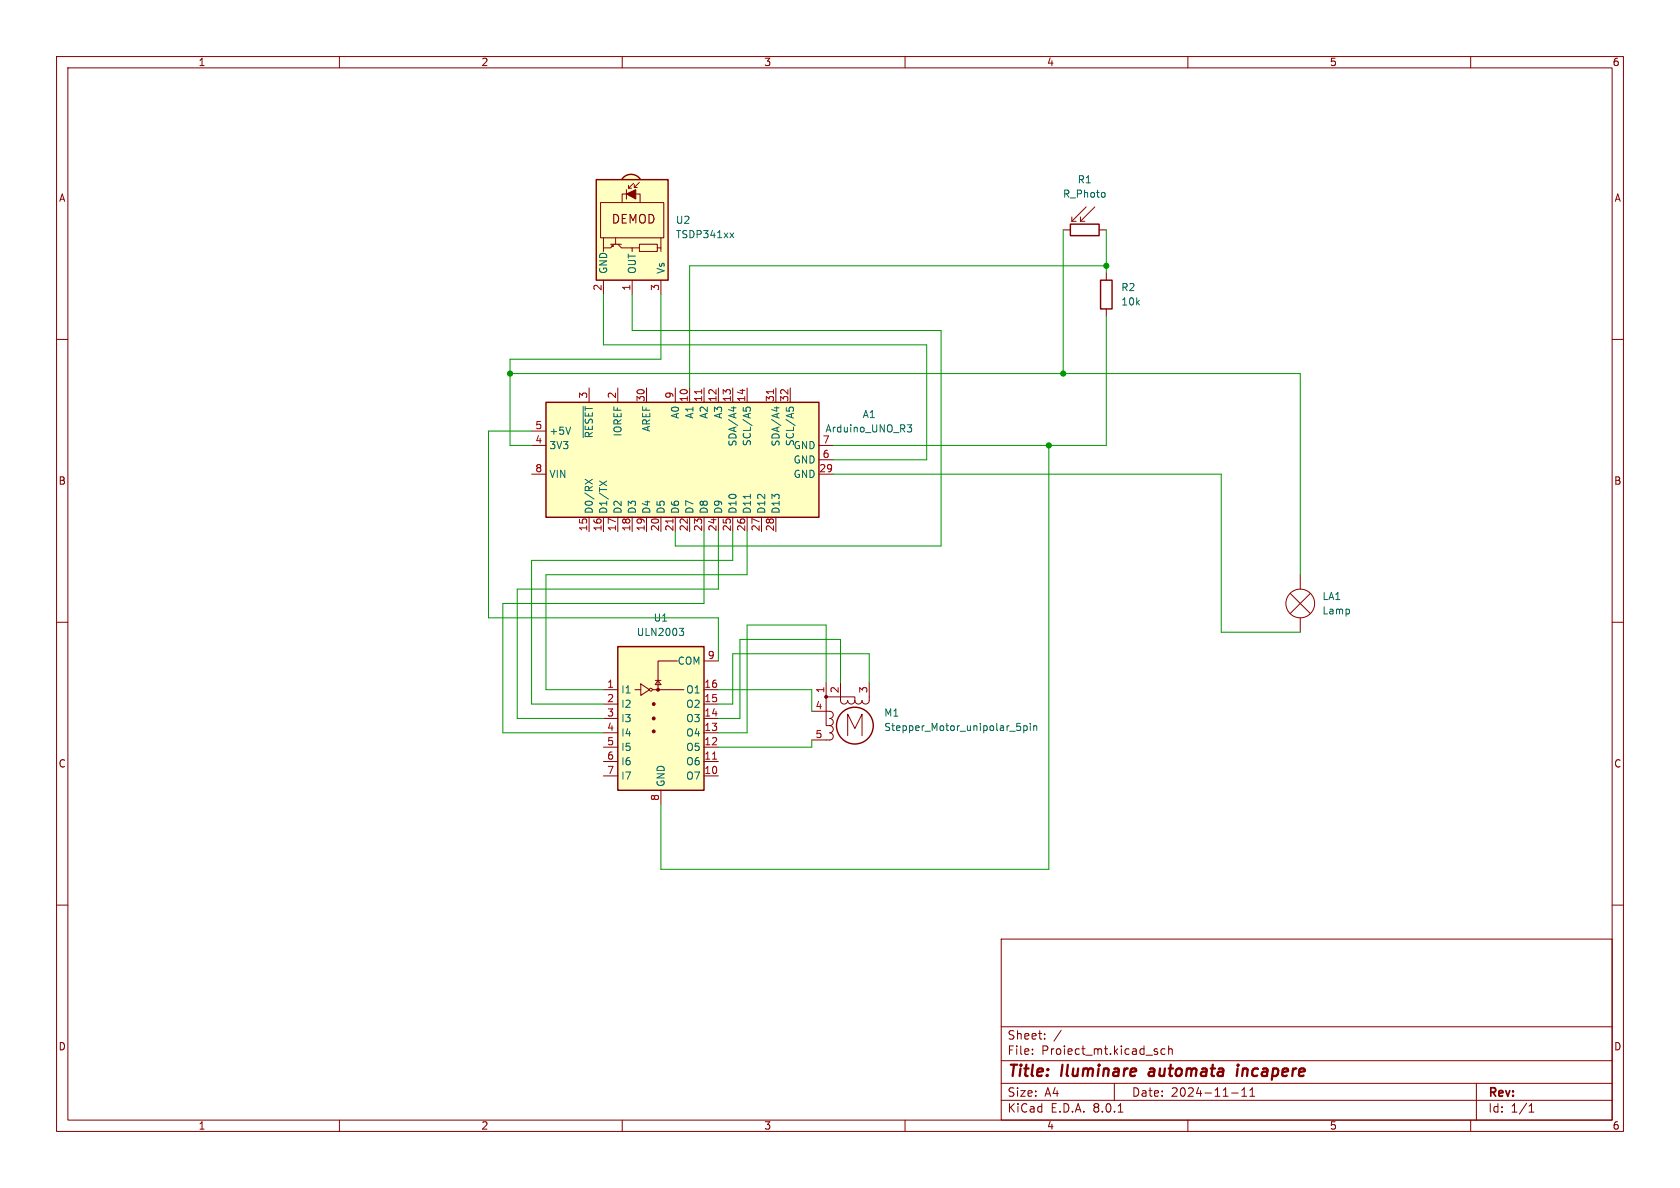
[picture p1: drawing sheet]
<svg xmlns="http://www.w3.org/2000/svg" width="297mm" height="210mm" viewBox="0 0 297 210" stroke-linecap="round" stroke-linejoin="round" font-family="sans-serif">
<g fill="none" stroke="#840000" stroke-width=".18">
<path d="M10 10h277v190h-277zM12 12h273v186h-273zM60 10v2M110 10v2M160 10v2M210 10v2M260 10v2M10 60h2M285 60h2M10 110h2M228.1 104.9l3.5 3.6M229.9 101.6v2.5"/>
<path d="M229.9 109.2v2.6M231.6 104.9l-3.5 3.6M285 110h2M143.5 125.7h3.2a.64 .64 0 0 1 .6 .7 .64 .64 0 0 1-.6 .6 .63 .63 0 0 1 .6 .6 .63 .63 0 0 1-.6 .7M146 123.2v5.1h.7M146 123.2h5.1v.6M146 120.7v2.5M146.7 128.3a.64 .64 0 0 1 .6 .6 .64 .64 0 0 1-.6 .6 .63 .63 0 0 1 .6 .7 .63 .63 0 0 1-.6 .6h-3.2M148.6 120.7v3.1a.64 .64 0 0 0 .6 .7 .64 .64 0 0 0 .7-.7 .64 .64 0 0 0 .6 .7 .64 .64 0 0 0 .6-.7M149.9 130v-3.8l1.2 2.6 1.3-2.6v3.8M153.7 120.7v3.1a.64 .64 0 0 1-.7 .7 .64 .64 0 0 1-.6-.7 .64 .64 0 0 1-.6 .7 .64 .64 0 0 1-.7-.7M10 160h2"/>
<path d="M285 160h2M177 166h108v32h-108zM60 198v2M110 198v2M160 198v2M177 194.5h108M177 191.5h108M177 187.5h108M177 181.5h108M182.5 186.3v.1M182.5 185.5v.1M184.7 183.6v.1"/>
<path d="M184.7 182.8v.1M187.6 182.1l-1.3 2M197 191.5v3M197.7 196.6h.8M204.5 185.9l.2 .2-.2 .3M204.5 185.4l.1 .1M206 185.5l-.5-.1-.3 .3v.4l.2 .2h.6M206.6 185.5l.2-.1 .4 .1v.9M206.6 184.9v1.5M210 198v2M217.7 193.2h1.2M219.5 193.8h.9"/>
<path d="M219.5 192.7l.5-.4v1.5M221 193.8h.8M221 192.7l.4-.4v1.5M260 198v2M261 191.5v6.5M270.3 196.6h.9M270.3 195.5l.4-.4v1.5"/>
<circle cx="229.9" cy="106.7" r="2.54"/>
</g>
<path d="M203.2 189.5l-.1 .4 .2 .3M218.8 188.9l-.2 1.3M218.9 188.2v.2M218.9 188.2l-.1 .1 .1 .1M218.9 188.2l.1 .1-.1 .1" fill="none" stroke="#840000" stroke-width=".4"/>
<circle cx="146" cy="123.2" r=".25" fill="#840000" stroke="#840000" stroke-width=".18"/>
<circle cx="151.1" cy="128.3" r="3.3" fill="none" stroke="#840000" stroke-width=".25"/>
<path d="M179.8 127.9h.6M179.9 128.4h.3l.3 .2-.1 .4-.5 .1M181 128.4l.4-.1 .2 .2-.1 .6h-.5M181 128.3v1.3M182.1 127.9v.1M182.1 128.3v.8M182.7 128.4l.2-.1 .3 .1 .1 .7M182.7 128.3v.8" fill="none" stroke="#006464" stroke-width=".18"/>
<path d="M109.2 114.3h15.3v25.4h-15.3z" fill="#ffffc2"/>
<path d="M194.6 49.5h2v5.1h-2zM109.2 114.3h15.3v25.4h-15.3z" fill="none" stroke="#840000" stroke-width=".25"/>
<g fill="none" stroke="#840000" stroke-width=".18">
<path d="M195.6 48.3v1.2M195.6 54.6v1.3M119.8 116.8h-3.5v5.1M124.5 116.8h2.5M106.7 121.9h2.5M106.7 137.2h2.5M106.7 134.6h2.5M106.7 132.1h2.5M106.7 129.5h2.5M106.7 127h2.5M106.7 124.5h2.5M112.3 121.9h1"/>
<path d="M113.3 120.9l1.5 1-1.5 1zM115.3 121.9h5.6M115.8 120.3h1M116.3 120.3l.5 .7h-1zM116.8 139.7v2.5M124.5 121.9h2.5M124.5 137.2h2.5M124.5 134.6h2.5M124.5 132.1h2.5M124.5 129.5h2.5M124.5 127h2.5M124.5 124.5h2.5"/>
<circle cx="115.1" cy="121.9" r=".25"/>
</g>
<g fill="#840000" stroke="#840000" stroke-width=".18">
<circle cx="115.6" cy="129.3" r=".25"/>
<circle cx="115.6" cy="127" r=".25"/>
<circle cx="115.6" cy="124.5" r=".25"/>
<circle cx="116.3" cy="121.9" r=".25"/>
</g>
<path d="M126 134.2h.7" fill="none" stroke="#a90000" stroke-width=".18"/>
<path d="M120.1 111.1h.8l-.5 .5 .4 .1 .1 .4-.3 .2h-.3" fill="none" stroke="#006464" stroke-width=".18"/>
<path d="M96.5 71.1h48.3v20.3h-48.3z" fill="#ffffc2"/>
<path d="M96.5 71.1h48.3v20.3h-48.3z" fill="none" stroke="#840000" stroke-width=".25"/>
<g fill="none" stroke="#840000" stroke-width=".18">
<path d="M94 78.7h2.5M94 76.2h2.5M104.1 68.6v2.5M109.2 68.6v2.5M114.3 68.6v2.5M119.4 68.6v2.5M121.9 68.6v2.5M124.5 68.6v2.5M127 68.6v2.5M129.5 68.6v2.5M132.1 68.6v2.5M137.2 68.6v2.5"/>
<path d="M139.7 68.6v2.5M144.8 78.7h2.5M94 83.8h2.5M104.1 91.4v2.6M106.7 91.4v2.6M109.2 91.4v2.6M111.8 91.4v2.6M114.3 91.4v2.6M116.8 91.4v2.6M119.4 91.4v2.6M121.9 91.4v2.6M124.5 91.4v2.6"/>
<path d="M127 91.4v2.6M129.5 91.4v2.6M132.1 91.4v2.6M134.6 91.4v2.6M137.2 91.4v2.6M144.8 83.8h2.5M144.8 81.3h2.5"/>
</g>
<path d="M124 68.9v.7M136.7 68.9v.7M119 91.7v.8" fill="none" stroke="#a90000" stroke-width=".18"/>
<g fill="none" stroke="#006464" stroke-width=".18">
<path d="M100.9 75.5l-.4 1.3M103.1 71.9v5.4M129.3 72.1h.8M129.7 71.9v.8M131.4 72v.6M131.9 72.5v-.3l.2-.2 .5 .1 .1 .4M136.9 72.1h.8M137.3 71.9v.8M139 72v.6M139.5 72.5v-.3l.2-.2 .5 .1 .1 .4M160.4 75.1h.8l-.5 .5 .4 .1 .1 .4-.3 .3h-.3M103.4 84.7l1.3 .9"/>
<path d="M104.7 84.7l-1.3 .9M106 85l1.3 .9M107.3 85l-1.3 .9M132.7 87.4v.7"/>
</g>
<path d="M110.1 31.4a1.97 1.97 0 0 1 3.1 .2l-1.6 1.2-1.6-1.2z" fill="#ffffc2" stroke="#ffffc2" stroke-width=".18"/>
<path d="M105.4 31.8h12.7v17.7h-12.7z" fill="#ffffc2"/>
<path d="M105.4 31.8h12.7v17.7h-12.7zM110 31.6a1.97 1.97 0 0 1 3.2 0M189.2 39.6h5.1v2.1h-5.1z" fill="none" stroke="#840000" stroke-width=".25"/>
<g fill="none" stroke="#840000" stroke-width=".18">
<path d="M106.2 35.8h11.1v6.2h-11.1zM110 35.8v-1.5h3.2v1.5M110.7 33.5v1.7M111.1 32.8v.5M111.1 33.3h.5M112 32.4l-.9 .9M112.1 32.6v.5M112.1 33.1h.5M113 32.3l-.9 .8M189.5 38.4v.7M189.5 39.1h.7M191 39.1h.8"/>
<path d="M191 38.4v.7M192 36.6l-2.5 2.5M193.5 36.6l-2.5 2.5M106.7 42v1.8M106.7 49.5v2.6M107.9 43.2h2M108.2 43.3v.3h.3M108.6 43.2l-.7 .6h-1.2v.7M108.8 42v1.2M109.2 43.2l.7 .6h1.9v.7M111.8 43.8h1.2M111.8 49.5v2.6"/>
<path d="M113 43.2h3.2v1.3h-3.2zM116.2 43.8h.6v.7M116.8 42v1.8M116.8 49.5v2.6M188 40.6h1.2M194.3 40.6h1.3"/>
</g>
<path d="M110.7 34.3l1.7-.8v1.7z" fill="#840000" stroke="#840000" stroke-width=".18"/>
<path d="M195.2 34.1l.2 .2-.2 .5M129 41.2l.7 .8M129.7 41.2l-.7 .8" fill="none" stroke="#006464" stroke-width=".18"/>
<g fill="none" stroke="#009600" stroke-width=".18">
<path d="M106.7 52.1v8.9h57.1v20.3h-16.5M111.8 52.1v6.3h54.6v38.1h-47v-2.5M116.8 52.1v11.4h-26.6v15.2h3.8M188 40.6v25.4M195.6 55.9v22.8h-48.3M195.6 40.6v7.7M195.6 47h-73.7v21.6M90.2 66h139.7v35.6M94 76.2h-7.6v33h40.6v7.6M185.4 78.7v75h-68.6v-11.5M124.5 94v12.7h-35.6v22.8h17.8M127 94v10.1h-35.6v22.9h15.3"/>
<path d="M129.5 94v5.1h-35.5v25.4h12.7M132.1 94v7.6h-35.6v20.3h10.2M147.3 83.8h68.6v28h14M127 121.9h16.5v3.8M143.5 130.8v1.3h-16.5M146 120.7v-10.2h-13.9v19h-5.1M148.6 120.7v-7.7h-17.8v14h-3.8M153.7 120.7v-5.1h-24.2v8.9h-2.5"/>
</g>
<g fill="#009600" stroke="#009600" stroke-width=".18">
<circle cx="185.4" cy="78.7" r=".46"/>
<circle cx="188" cy="66" r=".46"/>
<circle cx="195.6" cy="47" r=".46"/>
<circle cx="90.2" cy="66" r=".46"/>
</g>
<g font-size="2.8" fill="#840000">
<text x="178" y="190.9">Title:</text>
<text x="187.7" y="190.9">Iluminare</text>
<text x="204" y="190.9">automata</text>
<text x="220.3" y="190.9">incapere</text>
</g>
<g font-size="2.1" fill="#840000">
<text x="108" y="39.8">DEMOD</text>
<text x="178" y="184">Sheet:</text>
<text x="178" y="186.7">File:</text>
<text x="184.1" y="186.7">Proiect_mt.kicad_sch</text>
<text x="178" y="196.9">KiCad</text>
<text x="178" y="194.1">Size:</text>
<text x="184.7" y="194.1">A4</text>
<text x="185.7" y="196.9">E.D.A.</text>
<text x="193.3" y="196.9">8.0.1</text>
<text x="200" y="194.1">Date:</text>
<text x="207" y="194.1">2024-11-11</text>
<text x="263" y="194.3">Rev:</text>
<text x="263" y="196.9">Id:</text>
<text x="267.1" y="196.9">1/1</text>
</g>
<g font-size="1.8" fill="#840000">
<text x="35" y="11.9">1</text>
<text x="85" y="11.9">2</text>
<text x="135" y="11.9">3</text>
<text x="185" y="11.9">4</text>
<text x="235" y="11.9">5</text>
<text x="285" y="11.9">6</text>
<text x="10.3" y="35.9">A</text>
<text x="285.3" y="35.9">A</text>
<text x="10.3" y="85.9">B</text>
<text x="285.3" y="85.9">B</text>
<text x="10.3" y="135.9">C</text>
<text x="285.3" y="135.9">C</text>
<text x="10.3" y="185.9">D</text>
<text x="285.3" y="185.9">D</text>
<text x="35" y="199.9">1</text>
<text x="85" y="199.9">2</text>
<text x="135" y="199.9">3</text>
<text x="185" y="199.9">4</text>
<text x="235" y="199.9">5</text>
<text x="285" y="199.9">6</text>
</g>
<g font-size="1.8" fill="#006464">
<text x="187.8" y="35.2">R_Photo</text>
<text x="190.4" y="32.6">R1</text>
<text x="119.4" y="39.8">U2</text>
<text x="119.4" y="42.3">TSDP341xx</text>
<text x="107.5" y="48.5" transform="rotate(-90 107.5 48.5)">GND</text>
<text x="112.6" y="48.5" transform="rotate(-90 112.6 48.5)">OUT</text>
<text x="117.7" y="48.5" transform="rotate(-90 117.7 48.5)">Vs</text>
<text x="198.1" y="51.7">R2</text>
<text x="198.1" y="54.2">10k</text>
<text x="97" y="77.1">+5V</text>
<text x="105" y="77.6" transform="rotate(-90 105 77.6)">~{RESET}</text>
<text x="110.1" y="77.3" transform="rotate(-90 110.1 77.3)">IOREF</text>
<text x="115.2" y="76.4" transform="rotate(-90 115.2 76.4)">AREF</text>
<text x="120.2" y="74.1" transform="rotate(-90 120.2 74.1)">A0</text>
<text x="122.8" y="74.1" transform="rotate(-90 122.8 74.1)">A1</text>
<text x="125.3" y="74.1" transform="rotate(-90 125.3 74.1)">A2</text>
<text x="127.9" y="74.1" transform="rotate(-90 127.9 74.1)">A3</text>
<text x="145.8" y="76.6">Arduino_UNO_R3</text>
<text x="152.4" y="74.1">A1</text>
<text x="97" y="79.6">3V3</text>
<text x="130.4" y="79" transform="rotate(-90 130.4 79)">SDA/A4</text>
<text x="132.9" y="79" transform="rotate(-90 132.9 79)">SCL/A5</text>
<text x="138" y="79" transform="rotate(-90 138 79)">SDA/A4</text>
<text x="140.2" y="82.1">GND</text>
<text x="140.2" y="79.6">GND</text>
<text x="140.6" y="79" transform="rotate(-90 140.6 79)">SCL/A5</text>
<text x="97" y="84.7">VIN</text>
<text x="140.2" y="84.7">GND</text>
<text x="105" y="90.9" transform="rotate(-90 105 90.9)">D0/RX</text>
<text x="107.5" y="90.9" transform="rotate(-90 107.5 90.9)">D1/TX</text>
<text x="110.1" y="90.9" transform="rotate(-90 110.1 90.9)">D2</text>
<text x="112.6" y="90.9" transform="rotate(-90 112.6 90.9)">D3</text>
<text x="115.2" y="90.9" transform="rotate(-90 115.2 90.9)">D4</text>
<text x="117.7" y="90.9" transform="rotate(-90 117.7 90.9)">D5</text>
<text x="120.2" y="90.9" transform="rotate(-90 120.2 90.9)">D6</text>
<text x="122.8" y="90.9" transform="rotate(-90 122.8 90.9)">D7</text>
<text x="125.3" y="90.9" transform="rotate(-90 125.3 90.9)">D8</text>
<text x="127.9" y="90.9" transform="rotate(-90 127.9 90.9)">D9</text>
<text x="130.4" y="90.9" transform="rotate(-90 130.4 90.9)">D10</text>
<text x="132.9" y="90.9" transform="rotate(-90 132.9 90.9)">D11</text>
<text x="135.5" y="90.9" transform="rotate(-90 135.5 90.9)">D12</text>
<text x="138" y="90.9" transform="rotate(-90 138 90.9)">D13</text>
<text x="233.7" y="106.3">LA1</text>
<text x="112.5" y="112.6">ULN2003</text>
<text x="115.5" y="110.1">U1</text>
<text x="233.7" y="108.8">Lamp</text>
<text x="119.7" y="117.7">COM</text>
<text x="109.7" y="122.8">I1</text>
<text x="109.7" y="125.3">I2</text>
<text x="121.2" y="125.3">O2</text>
<text x="121.2" y="122.8">O1</text>
<text x="109.7" y="127.9">I3</text>
<text x="109.7" y="130.4">I4</text>
<text x="121.2" y="130.4">O4</text>
<text x="121.2" y="127.9">O3</text>
<text x="156.2" y="126.9">M1</text>
<text x="156.2" y="129.4">Stepper_Motor_unipolar_5pin</text>
<text x="109.7" y="132.9">I5</text>
<text x="109.7" y="135.5">I6</text>
<text x="121.2" y="135.5">O6</text>
<text x="121.2" y="132.9">O5</text>
<text x="109.7" y="138">I7</text>
<text x="117.7" y="139.2" transform="rotate(-90 117.7 139.2)">GND</text>
<text x="121.2" y="138">O7</text>
</g>
<g font-size="1.8" fill="#a90000">
<text x="106.4" y="51.5" transform="rotate(-90 106.4 51.5)">2</text>
<text x="111.5" y="51.5" transform="rotate(-90 111.5 51.5)">1</text>
<text x="116.6" y="51.5" transform="rotate(-90 116.6 51.5)">3</text>
<text x="103.9" y="70.6" transform="rotate(-90 103.9 70.6)">3</text>
<text x="109" y="70.6" transform="rotate(-90 109 70.6)">2</text>
<text x="114" y="71.2" transform="rotate(-90 114 71.2)">30</text>
<text x="119.1" y="70.6" transform="rotate(-90 119.1 70.6)">9</text>
<text x="121.7" y="71.2" transform="rotate(-90 121.7 71.2)">10</text>
<text x="124.2" y="71.2" transform="rotate(-90 124.2 71.2)">11</text>
<text x="126.7" y="71.2" transform="rotate(-90 126.7 71.2)">12</text>
<text x="129.3" y="71.2" transform="rotate(-90 129.3 71.2)">13</text>
<text x="131.8" y="71.2" transform="rotate(-90 131.8 71.2)">14</text>
<text x="136.9" y="71.2" transform="rotate(-90 136.9 71.2)">31</text>
<text x="139.4" y="71.2" transform="rotate(-90 139.4 71.2)">32</text>
<text x="94.5" y="75.9">5</text>
<text x="94.5" y="78.5">4</text>
<text x="94.5" y="83.6">8</text>
<text x="144.7" y="83.6">29</text>
<text x="145.3" y="81">6</text>
<text x="145.3" y="78.5">7</text>
<text x="103.9" y="94" transform="rotate(-90 103.9 94)">15</text>
<text x="106.4" y="94" transform="rotate(-90 106.4 94)">16</text>
<text x="109" y="94" transform="rotate(-90 109 94)">17</text>
<text x="111.5" y="94" transform="rotate(-90 111.5 94)">18</text>
<text x="114" y="94" transform="rotate(-90 114 94)">19</text>
<text x="116.6" y="94" transform="rotate(-90 116.6 94)">20</text>
<text x="119.1" y="94" transform="rotate(-90 119.1 94)">21</text>
<text x="121.7" y="94" transform="rotate(-90 121.7 94)">22</text>
<text x="124.2" y="94" transform="rotate(-90 124.2 94)">23</text>
<text x="126.7" y="94" transform="rotate(-90 126.7 94)">24</text>
<text x="129.3" y="94" transform="rotate(-90 129.3 94)">25</text>
<text x="131.8" y="94" transform="rotate(-90 131.8 94)">26</text>
<text x="134.4" y="94" transform="rotate(-90 134.4 94)">27</text>
<text x="136.9" y="94" transform="rotate(-90 136.9 94)">28</text>
<text x="125" y="116.6">9</text>
<text x="107.2" y="121.7">1</text>
<text x="107.2" y="124.2">2</text>
<text x="124.4" y="124.2">15</text>
<text x="124.4" y="121.7">16</text>
<text x="144.1" y="125.5">4</text>
<text x="145.8" y="122.6" transform="rotate(-90 145.8 122.6)">1</text>
<text x="148.3" y="122.6" transform="rotate(-90 148.3 122.6)">2</text>
<text x="153.4" y="122.6" transform="rotate(-90 153.4 122.6)">3</text>
<text x="107.2" y="126.7">3</text>
<text x="107.2" y="129.3">4</text>
<text x="107.2" y="131.8">5</text>
<text x="124.4" y="131.8">12</text>
<text x="124.4" y="129.3">13</text>
<text x="124.4" y="126.7">14</text>
<text x="144.1" y="130.6">5</text>
<text x="107.2" y="134.4">6</text>
<text x="107.2" y="136.9">7</text>
<text x="124.4" y="136.9">10</text>
<text x="124.4" y="134.4">11</text>
<text x="116.6" y="141.7" transform="rotate(-90 116.6 141.7)">8</text>
</g>
</svg>
